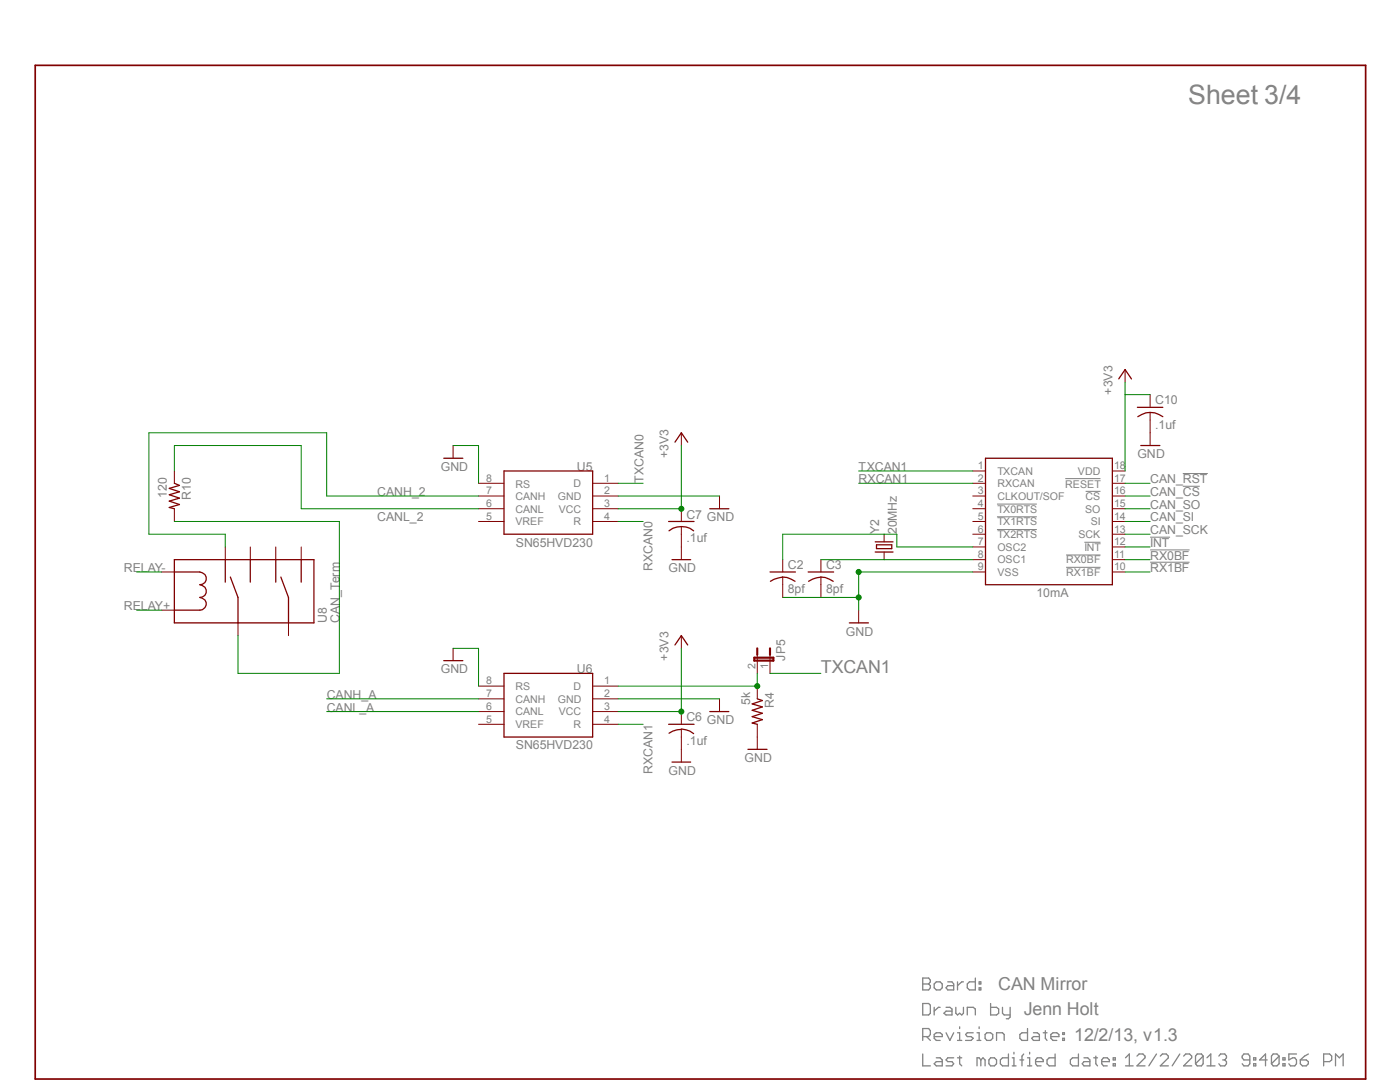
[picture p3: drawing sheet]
<svg xmlns="http://www.w3.org/2000/svg" width="279mm" height="216mm" viewBox="0 0 279 216" stroke-linecap="round" stroke-linejoin="round" font-family="sans-serif">
<g fill="none" stroke="#808080" stroke-width=".25">
<path d="M184.1 195.2h1.2l.4 .4v.3l-.4 .4 .4 .4v.4l-.4 .4h-1.2zM184.1 196.3h1.2M186.4 196.3l.5-.4h.7l.4 .4v.8l-.4 .4h-.7l-.5-.4zM189.1 195.9h.9l.3 .4v1.2h-1.2l-.3-.4 .3-.4h1.2M191.1 195.9v1.6M192.3 195.9h-.4l-.8 .8M194.6 195.2v2.3h-1.1l-.5-.4v-.8l.5-.4h1.1M195.4 197.1h.3v.4h-.3zM195.4 195.9h.3v.4h-.3zM184.1 200.2h1.2l.4 .4v1.6l-.4 .3h-1.2zM184.1 206.8h1.2l.4-.4v-.7l-.4-.5h-1.2v2.4M184.1 210.3v2.4h1.6"/>
<path d="M184.9 206.8l.8 .8M186.4 206.8h1.6v-.4l-.4-.3h-.7l-.5 .3v.8l.5 .4h.7M186.4 201v1.5M186.9 211.1h.7l.4 .4v1.2h-1.1l-.5-.4 .5-.5h1.1M187.6 201h-.3l-.9 .8M188.8 206.1l.8 1.5 .7-1.5M188.8 201h.8l.4 .3v1.2h-1.2l-.4-.3 .4-.4h1.2M190.3 211.1h-1.2l-.3 .4 .3 .3h.9l.3 .5-.3 .4h-1.2M190.8 201v1.2l.3 .3 .4-.3 .4 .3 .4-.3v-1.2M191.1 207.6h.8M191.1 206.1h.4v1.5M191.1 211.1h.8"/>
<path d="M191.5 210.7v1.6l.4 .4M191.5 204.9v.3M193 202.5v-1.5h1.2l.4 .3v1.2M194.2 206.1h-1.2l-.3 .3 .3 .4h.8l.4 .4-.4 .4h-1.1M195 206.1h.4v1.5M195 207.6h.7M195.4 204.9v.3M195.7 211.5v1.2M195.7 211.5l.5-.4 .4 .4v1.2M195.7 211.5l-.3-.4h-.4v1.6M196.6 206.4l.3-.3h.8l.4 .3v.8l-.4 .4h-.8l-.3-.4zM197.7 211.1h.8l.4 .4v.8l-.4 .4h-.8l-.3-.4v-.8z"/>
<path d="M197.7 200.2v2.3h1.2l.4-.3v-.9l-.4-.3h-1.2M198.9 207.6v-1.5h1.2l.3 .3v1.2M200.1 201v1.2l.3 .3h1.2M201.3 210.3v2.4h-1.2l-.5-.4v-.8l.5-.4h1.2M201.6 201v1.9l-.3 .4h-.5M202 212.7h.8M202 211.1h.4v1.6M202.4 210v.3M203.5 211.5h.8M204.3 210.3l-.3 .4v2M205.1 205.2v2.4h-1.1l-.5-.4v-.8l.5-.3h1.1M205.1 212.7h.8"/>
<path d="M205.1 211.1h.4v1.6M205.5 210v.3M206.2 206.1h.8l.4 .3v1.2h-1.2l-.3-.4 .3-.4h1.2M206.7 211.8h1.5v-.3l-.4-.4h-.8l-.3 .4v.8l.3 .4h.8M208.2 206.1h.8M208.6 205.7v1.5l.4 .4M209.7 206.8h1.6v-.4l-.4-.3h-.8l-.4 .3v.8l.4 .4h.8M210.6 210.3v2.4h-1.2l-.4-.4v-.8l.4-.4h1.2M212.1 207.2h.3v.4h-.3zM212.1 206.1h.3v.3h-.3zM215.2 210.3v2.4h-1.2l-.4-.4v-.8l.4-.4h1.2M216.3 211.1h.8l.4 .4v1.2h-1.2l-.3-.4 .3-.5h1.2"/>
<path d="M218.3 211.1h.7M218.7 210.7v1.6l.3 .4M219.9 211.8h1.5v-.3l-.4-.4h-.8l-.3 .4v.8l.3 .4h.8M222.2 212.3h.4v.4h-.4zM222.2 211.1h.4v.4h-.4zM224.6 212.7h1.5M224.6 211.1l.8-.8v2.4M226.9 210.7l.4-.4h.8l.4 .4v.4l-1.6 1.6h1.6M230.8 210.3l-1.5 2.4M231.6 210.7l.4-.4h.7l.5 .4v.4l-1.6 1.6h1.6M235.5 210.3l-1.6 2.4M236.2 210.7l.4-.4h.8l.4 .4v.4l-1.6 1.6h1.6"/>
<path d="M240.1 210.7v1.6l-.3 .4h-.9l-.3-.4M240.1 210.7l-.3-.4h-.9l-.3 .4v1.6M240.1 210.7l-1.5 1.6M240.9 212.7h1.6M240.9 211.1l.7-.8v2.4M243.2 210.7l.4-.4h.8l.4 .4v.4l-.4 .4M244 211.5h.4M244.4 211.5l.4 .3v.5l-.4 .4h-.8l-.4-.4M249.4 211.5h-1.2l-.3-.4v-.4l.3-.4h.9l.3 .4v1.6l-.3 .4h-.9l-.3-.4M250.2 212.3h.4v.4h-.4zM250.2 211.1h.4v.4h-.4zM252.9 211.5h-1.5l1.2-1.2v2.4"/>
<path d="M255.3 210.7v1.6l-.5 .4h-.7l-.4-.4M255.3 210.7l-.5-.4h-.7l-.4 .4v1.6M255.3 210.7l-1.6 1.6M256 212.3h.5v.4h-.5zM256 211.1h.5v.4h-.5zM258.7 210.3h-1.5v1.2l.8-.4h.4l.3 .4v.8l-.3 .4h-.8l-.4-.4M259.5 211.5h1.2l.4 .3v.5l-.4 .4h-.8l-.4-.4zM261.1 210.3l-.8 .4-.8 .8M264.2 211.8h1.1l.5-.3v-.8l-.5-.4h-1.1v2.4M266.5 212.7v-2.4l.8 .8 .8-.8v2.4"/>
</g>
<g fill="none" stroke="#808080" stroke-width=".2">
<path d="M212.6 95.5h7M216.7 98h2.9M236.1 94.5h4.9M236.1 97h3.3M199 100.6h7.9M199 103.1h7.9M199 105.7h7.9M212.8 110.7h6.8M212.8 113.2h6.8M216.4 108.2h3.2M229.5 107.2h4M229.5 109.7h7.9"/>
<path d="M229.5 112.2h7.9"/>
</g>
<g fill="none" stroke="#800000" stroke-width=".25">
<path d="M223.3 75.6l1.2-1.9 1.3 1.9M34.8 96.4l1 .5-2 .6 2 .6-2 .6 2 .7-2 .6 2 .7-2 .6 1 .2M88.6 91.4h3.8M100.6 94h17.7v12.6h-17.7zM134.7 88.2l1.3-1.8 1.2 1.8M196.7 91.4h25.3v25.3h-25.3zM227 81.3h5.1M227.1 83.1a4.1 4.1 0 0 1 5 0M227.7 88.9h3.8M34.8 114.1h5.1a1.27 1.27 0 0 1 1.3 1.3 1.27 1.27 0 0 1-1.3 1.3 1.27 1.27 0 0 1 1.3 1.2 1.27 1.27 0 0 1-1.3 1.3 1.27 1.27 0 0 1 1.3 1.3 1.27 1.27 0 0 1-1.3 1.3h-5.1M34.8 111.7h27.9v12.6h-27.9zM45 111.7v4.5"/>
<path d="M46 115.1l1.5 4.1v5.1M50 111.7v4.5M55 111.7v4.5M56 115.1l1.6 4.1v5.1M60.1 111.7v4.5M133.4 104.1h5.1M133.5 105.9a4 4 0 0 1 4.9 0M134.1 111.7h3.7M141.6 101.5h3.9M153.7 114.1h5M153.8 116a4 4 0 0 1 4.9 0M161.3 114.1h5.1"/>
<path d="M161.4 116a4 4 0 0 1 4.9 0M174.7 108.1h3.5M174.7 110.2h3.5M174.9 108.7h3.1v.8h-3.1zM88.6 131.8h3.8M100.6 134.4h17.7v12.7h-17.7zM134.7 128.7l1.3-1.9 1.2 1.9M151.1 139.4l1 .4-2 .7 2 .6-2 .6 2 .6-2 .7 2 .6-2 .7 1 .2M169.5 124.3h3.8M133.4 144.5h5.1M134.1 152.1h3.7M136 145.5l1.7 .4 .7 .5"/>
<path d="M136 145.5l-1.7 .4-.8 .4M141.6 142h3.9M149.3 149.5h3.8"/>
</g>
<g fill="none" stroke="#800000" stroke-width=".2">
<path d="M224.5 73.7v2.6M229.5 78.7v2.6M34.8 94v2.4M90.4 88.9v2.5M95.5 96.4h5.1M95.5 99h5.1M118.3 96.4h5.1M118.3 99h5.1M136 86.4v2.5M143.6 99v2.5M194.1 96.4h2.6M194.1 99h2.6"/>
<path d="M194.1 94h2.6M222 96.4h2.5M222 99h2.5M222 94h2.5M229.5 82.3v6.6M32.3 114.1h2.5M34.8 101.5v2.6M45 109.1v2.6M50 109.1v2.6M55 109.1v2.6M60.1 109.1v2.6M95.5 101.5h5.1"/>
<path d="M95.5 104.1h5.1M118.3 101.5h5.1M118.3 104.1h5.1M136 101.5v2.6M136 105.1v6.6M156.2 111.7v2.4M156.2 115.1v4.1M163.8 111.7v2.4M163.8 115.1v4.1M176.4 106.6v1.5M176.4 110.2v1.5M194.1 101.5h2.6"/>
<path d="M194.1 104.1h2.6M194.1 114.1h2.6M194.1 106.6h2.6M194.1 109.1h2.6M194.1 111.7h2.6M222 101.5h2.5M222 104.1h2.5M222 114.1h2.5M222 106.6h2.5M222 109.1h2.5M222 111.7h2.5M32.3 121.8h2.5"/>
<path d="M47.5 124.3v2.5M57.6 124.3v2.5M90.4 129.4v2.4M95.5 136.9h5.1M95.5 139.4h5.1M118.3 136.9h5.1M118.3 139.4h5.1M136 126.8v2.6M143.6 139.4v2.6M151.1 130.6v3.8M151.1 136.9v2.5M153.7 130.6v3.8"/>
<path d="M171.4 121.8v2.5M95.5 142h5.1M95.5 144.5h5.1M118.3 142h5.1M118.3 144.5h5.1M136 142v2.5M136 145.5v6.6M151.1 144.5v5"/>
</g>
<path d="M150.5 131.2h3.8v.6h-3.8zM151.1 129.4v1.2M153.7 129.4v1.2" fill="none" stroke="#800000" stroke-width=".42"/>
<path d="M7 13h265.5v202.3h-265.5z" fill="none" stroke="#800000" stroke-width=".34"/>
<path d="M90.4 88.9h5.1v7.5M123.4 99h20.2M194.1 114.1h-22.7v7.7M90.4 129.4h5.1v7.5M123.4 139.4h20.2" fill="none" stroke="#008000" stroke-width=".2"/>
<circle cx="171.4" cy="114.1" r=".5" fill="#008000"/>
<g fill="none" stroke="#008000" stroke-width=".2">
<path d="M156.2 119.2h15.2"/>
<circle cx="171.4" cy="114.1" r=".5"/>
</g>
<circle cx="171.4" cy="119.2" r=".5" fill="#008000"/>
<g fill="none" stroke="#008000" stroke-width=".2">
<path d="M136 88.9v12.6h-12.6"/>
<circle cx="171.4" cy="119.2" r=".5"/>
</g>
<circle cx="136" cy="101.5" r=".5" fill="#008000"/>
<g fill="none" stroke="#008000" stroke-width=".2">
<path d="M136 129.4v12.6h-12.6"/>
<circle cx="136" cy="101.5" r=".5"/>
</g>
<circle cx="136" cy="142" r=".5" fill="#008000"/>
<g fill="none" stroke="#008000" stroke-width=".2">
<path d="M224.5 76.3v17.7M224.5 78.7h5M34.8 94v-5.1h25.3v12.6h35.4M95.5 99h-30.3v-12.6h-35.5v20.2h15.3v2.5M123.4 96.4h5M171.4 96.4h22.7M123.4 104.1h5M65.2 139.4h30.3M151.1 134.4v2.5h-27.7M65.2 142h30.3M123.4 144.5h5"/>
<circle cx="136" cy="142" r=".5"/>
</g>
<circle cx="151.1" cy="136.9" r=".5" fill="#008000"/>
<g fill="none" stroke="#008000" stroke-width=".2">
<path d="M171.4 94h22.7M224.5 96.4h5M224.5 99h5M27.3 114.1h5M34.8 104.1h32.9v30.3h-20.2v-7.6M163.8 111.7h30.3M194.1 109.1h-15.1v-2.5h-22.8v5.1M224.5 114.1h5M224.5 104.1h5M224.5 111.7h5M224.5 109.1h5M224.5 106.6h5"/>
<path d="M224.5 101.5h5M27.3 121.8h5M153.7 134.4h10.1"/>
<circle cx="151.1" cy="136.9" r=".5"/>
</g>
<text font-size="5.3" fill="#808080" x="237.1" y="20.7">Sheet 3/4</text>
<g font-size="3.6" fill="#808080">
<text x="163.8" y="134.4">TXCAN1</text>
<text x="199.2" y="197.6">CAN Mirror</text>
<text x="204.3" y="202.6">Jenn Holt</text>
<text x="214.4" y="207.7">12/2/13, v1.3</text>
</g>
<g font-size="2.5" fill="#808080">
<text x="222" y="78.7" transform="rotate(-90 222 78.7)">+3V3</text>
<text x="230.5" y="80.7">C10</text>
<text x="230.5" y="85.5">.1uf</text>
<text x="88" y="94">GND</text>
<text x="115.1" y="94">U5</text>
<text x="133.4" y="91.4" transform="rotate(-90 133.4 91.4)">+3V3</text>
<text x="171.4" y="94">TXCAN1</text>
<text x="227" y="91.4">GND</text>
<text x="33.3" y="99.3" transform="rotate(-90 33.3 99.3)">120</text>
<text x="38.1" y="99.7" transform="rotate(-90 38.1 99.7)">R10</text>
<text x="75.3" y="99">CANH_2</text>
<text x="128.4" y="96.4" transform="rotate(-90 128.4 96.4)">TXCAN0</text>
<text x="171.4" y="96.4">RXCAN1</text>
<text x="229.5" y="101.5">CAN_SO</text>
<text x="229.5" y="96.4">CAN_RST</text>
<text x="229.5" y="99">CAN_CS</text>
<text x="75.3" y="104.1">CANL_2</text>
<text x="137" y="103.5">C7 GND</text>
<text x="175.4" y="106.6" transform="rotate(-90 175.4 106.6)">Y2</text>
<text x="179" y="106.6" transform="rotate(-90 179 106.6)">20MHz</text>
<text x="229.5" y="104.1">CAN_SI</text>
<text x="229.5" y="106.6">CAN_SCK</text>
<text x="103" y="109.1">SN65HVD230</text>
<text x="130.2" y="114" transform="rotate(-90 130.2 114)">RXCAN0</text>
<text x="137" y="108.2">.1uf</text>
<text x="157.2" y="113.5">C2</text>
<text x="164.8" y="113.5">C3</text>
<text x="229.5" y="109.1">INT</text>
<text x="229.5" y="111.7">RX0BF</text>
<text x="24.7" y="114.1">RELAY-</text>
<text x="133.4" y="114.1">GND</text>
<text x="157.2" y="118.4">8pf</text>
<text x="164.8" y="118.4">8pf</text>
<text x="206.8" y="119.2">10mA</text>
<text x="229.5" y="114.1">RX1BF</text>
<text x="24.7" y="121.8">RELAY+</text>
<text x="65.2" y="124.3" transform="rotate(-90 65.2 124.3)">U8</text>
<text x="67.7" y="124.3" transform="rotate(-90 67.7 124.3)">CAN_Term</text>
<text x="133.4" y="131.8" transform="rotate(-90 133.4 131.8)">+3V3</text>
<text x="156.7" y="131.8" transform="rotate(-90 156.7 131.8)">JP5</text>
<text x="168.8" y="126.8">GND</text>
<text x="88" y="134.4">GND</text>
<text x="115.1" y="134.4">U6</text>
<text x="65.2" y="139.4">CANH_A</text>
<text x="65.2" y="142">CANL_A</text>
<text x="137" y="143.8">C6</text>
<text x="149.7" y="140.7" transform="rotate(-90 149.7 140.7)">5k</text>
<text x="154.4" y="141.3" transform="rotate(-90 154.4 141.3)">R4</text>
<text x="103" y="149.5">SN65HVD230</text>
<text x="137" y="148.7">.1uf</text>
<text x="141.1" y="144.5">GND</text>
<text x="130.2" y="154.4" transform="rotate(-90 130.2 154.4)">RXCAN1</text>
<text x="133.4" y="154.6">GND</text>
<text x="148.6" y="152.1">GND</text>
</g>
<g font-size="2.1" fill="#808080">
<text x="195.2" y="93.6">1</text>
<text x="199.1" y="94.7">TXCAN</text>
<text x="215.1" y="94.7">VDD</text>
<text x="222.3" y="93.6">18</text>
<text x="97" y="101.2">6</text>
<text x="97" y="98.6">7</text>
<text x="97" y="96.1">8</text>
<text x="102.9" y="99.7">CANH</text>
<text x="102.9" y="97.3">RS</text>
<text x="111.3" y="99.7">GND</text>
<text x="114.5" y="97.2">D</text>
<text x="120.6" y="96.1">1</text>
<text x="120.6" y="98.6">2</text>
<text x="120.6" y="101.2">3</text>
<text x="195.2" y="96.1">2</text>
<text x="195.2" y="98.6">3</text>
<text x="195.2" y="101.2">4</text>
<text x="199.1" y="97.2">RXCAN</text>
<text x="199.1" y="99.7">CLKOUT/SOF</text>
<text x="212.6" y="97.3">RESET</text>
<text x="216.7" y="99.7">CS</text>
<text x="222.3" y="96.1">17</text>
<text x="222.3" y="98.6">16</text>
<text x="222.3" y="101.2">15</text>
<text x="97" y="103.7">5</text>
<text x="102.9" y="104.8">VREF</text>
<text x="102.9" y="102.3">CANL</text>
<text x="111.5" y="102.3">VCC</text>
<text x="114.5" y="104.8">R</text>
<text x="120.6" y="103.7">4</text>
<text x="195.2" y="103.7">5</text>
<text x="195.2" y="106.3">6</text>
<text x="199.1" y="102.3">TX0RTS</text>
<text x="199.1" y="104.8">TX1RTS</text>
<text x="199.1" y="107.4">TX2RTS</text>
<text x="215.2" y="107.4">SCK</text>
<text x="216.6" y="102.3">SO</text>
<text x="217.7" y="104.8">SI</text>
<text x="222.3" y="103.7">14</text>
<text x="222.3" y="106.3">13</text>
<text x="195.2" y="108.8">7</text>
<text x="195.2" y="111.3">8</text>
<text x="195.2" y="113.8">9</text>
<text x="199.1" y="109.9">OSC2</text>
<text x="199.1" y="112.4">OSC1</text>
<text x="212.8" y="112.4">RX0BF</text>
<text x="216.4" y="109.9">INT</text>
<text x="222.3" y="108.8">12</text>
<text x="222.3" y="111.3">11</text>
<text x="222.3" y="113.8">10</text>
<text x="199.1" y="114.9">VSS</text>
<text x="212.8" y="115">RX1BF</text>
<text x="97" y="136.6">8</text>
<text x="102.9" y="137.7">RS</text>
<text x="114.5" y="137.7">D</text>
<text x="120.6" y="136.6">1</text>
<text x="150.8" y="133.4" transform="rotate(-90 150.8 133.4)">2</text>
<text x="153.3" y="133.4" transform="rotate(-90 153.3 133.4)">1</text>
<text x="97" y="141.6">6</text>
<text x="97" y="139.1">7</text>
<text x="102.9" y="142.7">CANL</text>
<text x="102.9" y="140.2">CANH</text>
<text x="111.3" y="140.2">GND</text>
<text x="111.5" y="142.7">VCC</text>
<text x="120.6" y="139.1">2</text>
<text x="120.6" y="141.6">3</text>
<text x="97" y="144.2">5</text>
<text x="102.9" y="145.3">VREF</text>
<text x="114.5" y="145.3">R</text>
<text x="120.6" y="144.2">4</text>
</g>
</svg>
